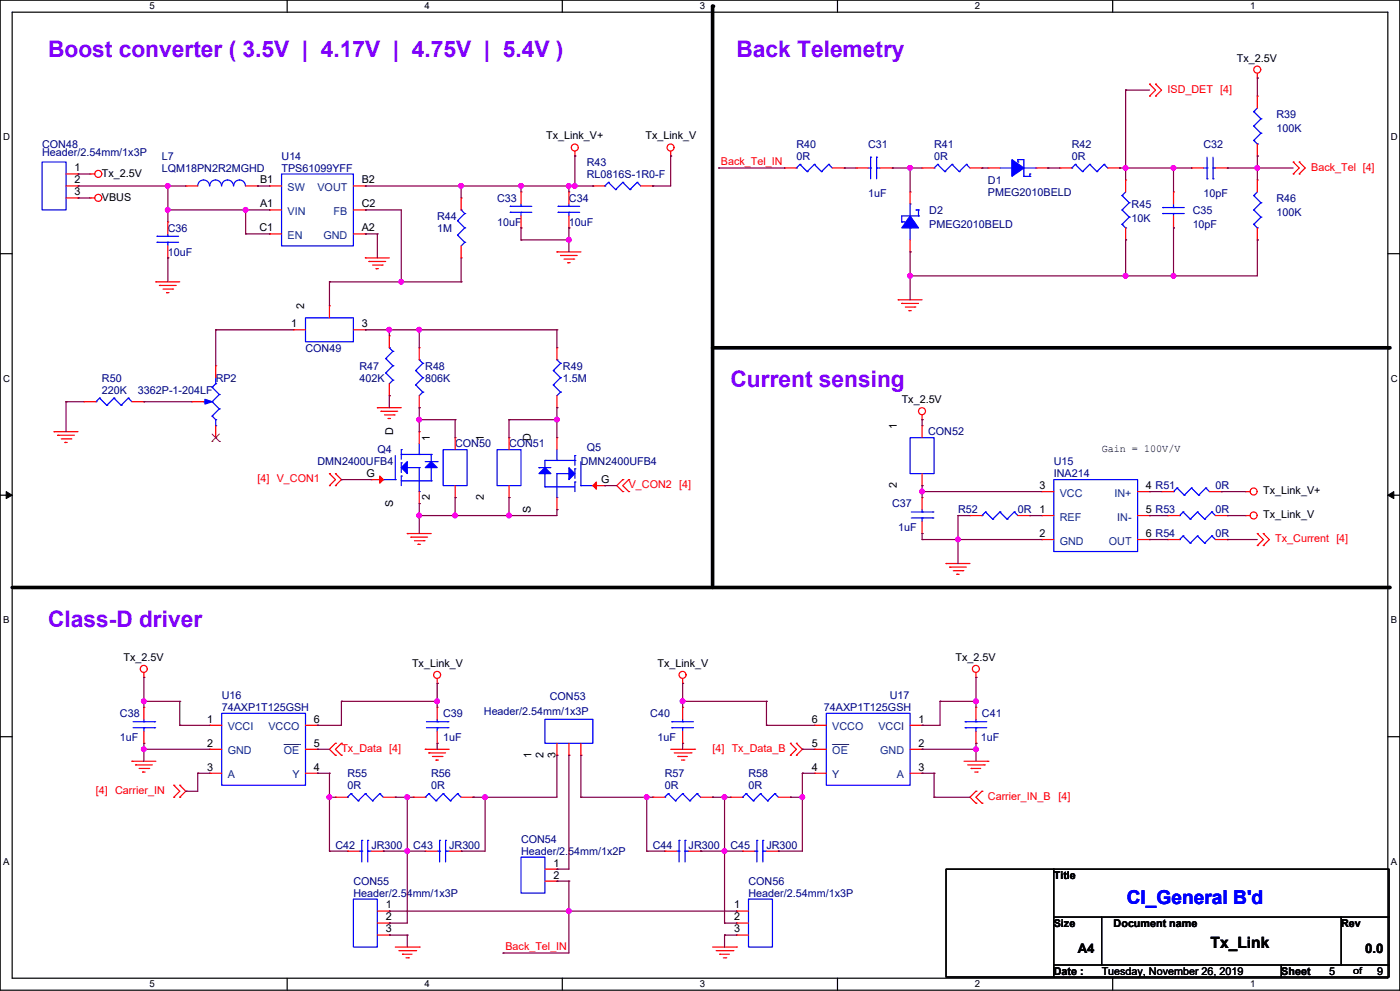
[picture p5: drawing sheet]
<svg xmlns="http://www.w3.org/2000/svg" width="297mm" height="210mm" viewBox="0 0 297 210" stroke-linecap="round" stroke-linejoin="round" font-family="sans-serif">
<g fill="none" stroke="#000" stroke-width=".25">
<path d="M0 0h296.6v209.7h-296.6zM2.6 2.6h291.5v204.6h-291.5zM60.9 0v2.6M119.2 0v2.6M177.5 0v2.6M235.8 0v2.6M0 53.7h2.6M294.1 53.7h2.5M0 104.9h2.6M294.1 104.9h2.5M0 156h2.6M294.1 156h2.5"/>
<path d="M200.5 184.1h93.9v22.8h-93.9zM223.3 184.1v22.8M223.3 194.2h71.1M233.5 194.2v10.2M284.2 194.2v10.2M60.9 207.2v2.5M119.2 207.2v2.5M177.5 207.2v2.5M223.3 204.4h71.1M235.8 207.2v2.5M271.5 204.4v2.5"/>
</g>
<path d="M1.3 104.1l1.3 .8-1.3 .7zM294.1 104.9l1.3-.8v1.5z" fill="#000" stroke="#000" stroke-width=".21"/>
<path d="M151 1.3v123.1M151 73.7h143.4M2.6 124.4h291.8" fill="none" stroke="#000" stroke-width=".76"/>
<g fill="#000">
<circle cx="151" cy="1.3" r=".38"/>
<circle cx="294.4" cy="73.7" r=".38"/>
<circle cx="294.4" cy="124.4" r=".38"/>
</g>
<g fill="none" stroke="#f00" stroke-width=".25">
<path d="M243.6 17.8h.1M243.6 17.8l1.3 1.3-1.3 1.3M244.9 17.8h.1M244.9 17.8l1.3 1.3-1.3 1.3M266.5 16.5h.1M266.5 15.5v1M14 36.9h2.5M14 39.4h2.5M16.5 36.9h.1M16.5 39.4h.1M19.1 36.9h.1M19.1 36.9h1"/>
<path d="M39.4 39.4h.1M39.4 39.4h2.5M52.1 39.4h2.5M54.6 39.4h.1M57.1 39.4h.1M57.1 39.4h2.6M74.9 39.4h2.5M77.4 39.4h.1M121.8 33h.1M121.8 32v1M125.6 39.4h.1M125.6 39.4h2.6"/>
<path d="M135.8 39.4h2.5M138.3 39.4h.1M142.1 33h.1M142.1 32v1M166.2 35.6h.1M166.2 35.6h2.6M176.4 35.6h2.5M178.9 35.6h.1M181.5 35.6h.1M181.5 35.6h2.5M186.5 35.6h2.6M189.1 35.6h.1"/>
<path d="M195.4 35.6h.1M195.4 35.6h2.5M205.6 35.6h2.5M208.1 35.6h.1M209.4 35.6h.1M209.4 35.6h2.5M219.5 35.6h2.5M222 35.6h.1M224.6 35.6h.1M224.6 35.6h2.5M234.7 35.6h2.6M237.3 35.6h.1"/>
<path d="M238.5 38.1h.1M238.5 38.1v2.6M243.6 20.4h.1M244.9 20.4h.1M252.5 35.6h.1M252.5 35.6h2.5M257.6 35.6h2.5M260.1 35.6h.1M266.5 20.4h.1M266.5 33h.1M266.5 38.1h.1M266.5 20.4v2.5"/>
<path d="M266.5 30.5v2.5M266.5 38.1v2.6M274.1 36.9h.1M274.1 34.3h.1M274.1 34.3l1.2 1.3-1.2 1.3M275.3 36.9h.1M275.3 34.3h.1M275.3 34.3l1.3 1.3-1.3 1.3M14 41.9h2.5M16.5 41.9h.1M19.1 41.9h.1M19.1 41.9h1"/>
<path d="M33 59.7h.1M33 59.7h5.1M35.6 47h.1M35.6 54.6h.1M35.6 47v2.5M35.6 52.1v2.5M57.1 44.5h.1M57.1 49.5h.1M57.1 44.5h2.6M57.1 49.5h2.6M74.9 44.5h2.5M74.9 49.5h2.5"/>
<path d="M77.4 54.6h.1M77.4 49.5h.1M77.4 44.5h.1M77.4 54.6h5.1M78.2 55.4h.1M78.2 55.4h3.5M78.9 56.1h2.1M79.7 56.9h.1M79.7 56.9h.5M81 56.1h.1M97.7 54.6h.1M97.7 41.9h.1"/>
<path d="M97.7 41.9v2.6M97.7 52.1v2.5M110.4 40.7h.1M110.4 48.3h.1M110.4 40.7v2.5M110.4 45.7v2.6M118 53.4h.1M118 53.4h5.1M118.8 54.1h.1M118.8 54.1h3.5M119.5 54.9h2.1M120.3 55.6h.1"/>
<path d="M120.3 55.6h.5M120.6 40.7h.1M120.6 48.3h.1M120.6 40.7v2.5M120.6 45.7v2.6M121.6 54.9h.1M192.9 53.4h.1M192.9 40.7h.1M192.9 40.7v2.5M192.9 50.8v2.6M238.5 50.8h.1M238.5 48.3v2.5"/>
<path d="M248.7 48.3h.1M248.7 40.7h.1M248.7 40.7v2.5M248.7 45.7v2.6M266.5 50.8h.1M266.5 48.3v2.5M33.8 60.5h.1M33.8 60.5h3.5M34.5 61.2h2.1M35.3 62h.1M35.3 62h.5M36.6 61.2h.1"/>
<path d="M45.7 77.5h.1M45.7 77.5v2.5M62.2 69.9h.1M62.2 69.9h2.5M69.8 64.8h.1M69.8 64.8v2.5M74.9 69.9h2.5M77.4 69.9h.1M82.5 71.1h.1M82.5 71.1v2.6M88.8 73.7h.1M88.8 73.7v2.5"/>
<path d="M118 73.7h.1M118 73.7v2.5M190.3 63.5h.1M190.3 63.5h5.1M191.1 64.3h.1M191.1 64.3h3.5M191.9 65h2M192.6 65.8h.1M192.6 65.8h.5M193.9 65h.1M11.5 91.4h.1M11.5 91.4h5"/>
<path d="M12.2 92.2h.1M12.2 92.2h3.6M13 93h2M13.7 93.7h.1M13.7 93.7h.6M15 93h.1M17.8 85.1h.1M17.8 85.1h2.5M28 85.1h2.5M30.5 85.1h.1M40.6 85.1h.1M40.6 85.1h2.6"/>
<path d="M45.7 92.7h.1M45.7 90.2v2.5M80 86.4h.1M80 86.4h5M80.7 87.1h.1M80.7 87.1h3.6M81.5 87.9h2M82.2 88.6h.1M82.2 88.6h.6M82.5 83.8h.1M82.5 81.3v2.5M83.5 87.9h.1"/>
<path d="M88.8 86.4h.1M88.8 91.4h.1M88.8 83.8v2.6M88.8 91.4v2.6M96.5 92.7h.1M96.5 92.7v2.5M107.9 92.7h.1M107.9 92.7v2.5M118 86.4h.1M118 92.7h.1M118 83.8v2.6M118 92.7v2.5"/>
<path d="M195.4 88.9h.1M195.4 90.2h.1M195.4 87.9v1M195.4 90.2v2.5M69.8 100.3h.1M69.8 102.9h.1M69.8 100.3l1.3 1.3-1.3 1.3M71.1 102.9h.1M71.1 100.3h.1M71.1 100.3l1.3 1.3-1.3 1.3M78.7 101.6h.1M78.7 101.6h2.5"/>
<path d="M86.3 113h.1M86.3 113h5.1M87.1 113.8h.1M87.1 113.8h3.5M87.8 114.5h2.1M88.6 115.3h.1M88.6 115.3h.5M88.8 106.7h.1M88.8 104.1v2.6M89.9 114.5h.1M96.5 105.4h.1M96.5 102.9v2.5"/>
<path d="M107.9 105.4h.1M107.9 102.9v2.5M118 107.9h.1M118 105.4v2.5M125.6 102.9h2.6M128.2 102.9h.1M132 104.1h.1M132 101.6h.1M132 101.6l-1.3 1.3 1.3 1.2M133.2 101.6h.1M133.2 104.1h.1M133.2 101.6l-1.2 1.3 1.2 1.2"/>
<path d="M195.4 102.9h.1M195.4 105.4h.1M195.4 113h.1M195.4 100.3v2.6M195.4 105.4v2.5M195.4 110.5v2.5M200.5 119.4h.1M200.5 119.4h5.1M205.6 109.2h.1M205.6 109.2h2.5M215.7 109.2h2.5M218.2 109.2h.1"/>
<path d="M220.8 109.2h.1M220.8 114.3h.1M220.8 104.1h.1M220.8 109.2h2.5M220.8 104.1h2.5M220.8 114.3h2.5M241.1 109.2h2.5M241.1 104.1h2.5M241.1 114.3h2.5M243.6 109.2h.1M243.6 114.3h.1M243.6 104.1h.1"/>
<path d="M246.2 104.1h.1M246.2 104.1h2.5M247.4 109.2h.1M247.4 114.3h.1M247.4 109.2h2.6M247.4 114.3h2.6M256.3 104.1h2.5M257.6 109.2h2.5M257.6 114.3h2.5M258.8 104.1h.1M260.1 109.2h.1M260.1 114.3h.1"/>
<path d="M263.9 109.2h.1M263.9 104.1h.1M263.9 109.2h1M263.9 104.1h1M266.5 115.6h.1M266.5 113h.1M266.5 113l1.2 1.3-1.2 1.3M267.7 115.6h.1M267.7 113h.1M267.7 113l1.3 1.3-1.3 1.3M201.2 120.1h.1M201.2 120.1h3.6"/>
<path d="M202 120.9h2M202.8 121.6h.1M202.8 121.6h.5M204 120.9h.1M30.5 143.5h.1M30.5 149.8h.1M30.5 157.4h.1M30.5 142.5v1M30.5 149.8v2.6M30.5 154.9v2.5M44.4 158.7h.1M44.4 153.6h.1"/>
<path d="M44.4 158.7h2.6M44.4 153.6h2.6M64.7 158.7h2.6M64.7 153.6h2.6M67.3 153.6h.1M67.3 158.7h.1M71.1 160h.1M71.1 157.4h.1M71.1 157.4l-1.3 1.3 1.3 1.3M72.4 157.4h.1M72.4 160h.1M72.4 157.4l-1.3 1.3 1.3 1.3"/>
<path d="M90.1 158.7h.1M90.1 158.7h5.1M90.9 159.5h.1M90.9 159.5h3.5M92.7 144.7h.1M92.7 149.8h.1M92.7 157.4h.1M92.7 143.7v1M92.7 149.8v2.6M92.7 154.9v2.5M118 160h.1M118 157.4v2.6"/>
<path d="M120.6 160h.1M120.6 157.4v2.6M123.1 160h.1M123.1 157.4v2.6M142.1 158.7h5.1M142.9 159.5h3.5M144.7 144.7h.1M144.7 149.8h.1M144.7 157.4h.1M144.7 143.7v1M144.7 149.8v2.6M144.7 154.9v2.5"/>
<path d="M146.4 159.5h.1M147.2 158.7h.1M167.5 157.4h.1M167.5 160h.1M167.5 157.4l1.3 1.3-1.3 1.3M168.8 160h.1M168.8 157.4h.1M168.8 157.4l1.2 1.3-1.2 1.3M172.6 153.6h.1M172.6 158.7h.1M172.6 158.7h2.5M172.6 153.6h2.5"/>
<path d="M192.9 158.7h2.5M192.9 153.6h2.5M195.4 158.7h.1M195.4 153.6h.1M206.8 143.5h.1M206.8 149.8h.1M206.8 157.4h.1M206.8 142.5v1M206.8 149.8v2.6M206.8 154.9v2.5M28 161.2h.1M28 161.2h5"/>
<path d="M28.7 162h.1M28.7 162h3.6M29.5 162.8h2M30.2 163.5h.1M30.2 163.5h.5M31.5 162.8h.1M36.8 166.3h.1M36.8 168.9h.1M36.8 166.3l1.3 1.3-1.3 1.3M38.1 168.9h.1M38.1 166.3h.1M38.1 166.3l1.3 1.3-1.3 1.3"/>
<path d="M44.4 163.8h.1M44.4 163.8h2.6M64.7 163.8h2.6M67.3 163.8h.1M71.1 168.9h.1M71.1 168.9h2.5M81.2 168.9h2.6M83.8 168.9h.1M87.6 168.9h.1M87.6 168.9h2.5M91.6 160.2h2.1M92.4 161h.1"/>
<path d="M92.4 161h.5M93.7 160.2h.1M97.7 168.9h2.6M100.3 168.9h.1M138.3 168.9h.1M138.3 168.9h2.6M143.6 160.2h.1M143.6 160.2h2.1M144.4 161h.5M144.9 161h.1M148.5 168.9h2.5M151 168.9h.1"/>
<path d="M154.8 168.9h.1M154.8 168.9h2.6M165 168.9h2.5M167.5 168.9h.1M172.6 163.8h.1M172.6 163.8h2.5M192.9 163.8h2.5M195.4 163.8h.1M204.3 161.2h5.1M205 162h3.6M205.8 162.8h.1M205.8 162.8h2"/>
<path d="M206.6 163.5h.5M206.8 170.1h.1M206.8 167.6h.1M206.8 167.6l-1.2 1.3 1.2 1.2M207.1 163.5h.1M208.1 167.6h.1M208.1 170.1h.1M208.1 167.6l-1.3 1.3 1.3 1.2M208.6 162h.1M209.4 161.2h.1M73.6 180.3h.1M73.6 180.3h2.6"/>
<path d="M78.7 180.3h2.5M80 193h2.5M80 195.5h2.5M80 198.1h2.5M81.2 180.3h.1M82.5 193h.1M82.5 195.5h.1M82.5 198.1h.1M90.1 180.3h.1M90.1 180.3h2.6M95.2 180.3h2.5M97.7 180.3h.1"/>
<path d="M115.5 184.1h2.5M115.5 186.6h2.5M118 184.1h.1M118 186.6h.1M140.9 180.3h.1M140.9 180.3h2.5M145.9 180.3h2.6M148.5 180.3h.1M156.1 193h.1M156.1 195.5h.1M156.1 198.1h.1M156.1 193h2.5"/>
<path d="M156.1 195.5h2.5M156.1 198.1h2.5M157.4 180.3h.1M157.4 180.3h2.5M162.4 180.3h2.6M165 180.3h.1M83.8 200.6h5M84.5 201.4h3.6M85.3 202.1h.1M85.3 202.1h2M86.1 202.9h.5M86.6 202.9h.1"/>
<path d="M88.1 201.4h.1M88.8 200.6h.1M151 200.6h5.1M151.8 201.4h3.5M152.5 202.1h.1M152.5 202.1h2.1M153.3 202.9h.5M153.8 202.9h.1M155.3 201.4h.1M156.1 200.6h.1"/>
<circle cx="266.4" cy="14.7" r=".74"/>
<circle cx="20.8" cy="36.8" r=".74"/>
<circle cx="121.8" cy="31.2" r=".74"/>
<circle cx="142.1" cy="31.2" r=".74"/>
<circle cx="20.8" cy="41.9" r=".74"/>
<circle cx="195.4" cy="87.1" r=".74"/>
<circle cx="265.7" cy="104.1" r=".74"/>
<circle cx="265.7" cy="109.2" r=".74"/>
<circle cx="30.5" cy="141.7" r=".74"/>
<circle cx="92.6" cy="142.9" r=".74"/>
<circle cx="144.6" cy="142.9" r=".74"/>
<circle cx="206.8" cy="141.7" r=".74"/>
</g>
<g fill="none" stroke="#00f" stroke-width=".25">
<path d="M8.9 34.3h5.1v10.2h-5.1zM44.4 39.4a1.25 1.25 0 0 0-1.2-1.3 1.25 1.25 0 0 0-1.3 1.3M46.9 39.4a1.25 1.25 0 0 0-1.2-1.3 1.25 1.25 0 0 0-1.3 1.3M49.5 39.4a1.25 1.25 0 0 0-1.3-1.3 1.25 1.25 0 0 0-1.2 1.3M52 39.4a1.25 1.25 0 0 0-1.2-1.3 1.25 1.25 0 0 0-1.3 1.3M59.7 36.9h15.2v15.2h-15.2zM128.2 39.4h.1M128.9 38.6h.1M128.9 38.6l1.6 1.6M128.9 38.6l-.7 .8M132 38.6h.1M132 38.6l1.5 1.6"/>
<path d="M132 38.6l-1.5 1.6M135 38.6h.1M135 38.6l.8 .8M135 38.6l-1.5 1.6M168.8 35.6h.1M169.5 34.8h.1M169.5 34.8l1.6 1.5M169.5 34.8l-.7 .8M171.1 36.3h.1M172.6 34.8h.1M172.6 34.8l1.5 1.5M172.6 34.8l-1.5 1.5"/>
<path d="M174.1 36.3h.1M175.6 34.8h.1M175.6 34.8l.8 .8M175.6 34.8l-1.5 1.5M184 35.6h.5M184.5 35.6h.1M184.5 33.3h.1M184.5 33.3v4.6M185.8 33.3h.1M185.8 35.6h.1M185.8 35.6h.7M185.8 33.3v4.6"/>
<path d="M197.9 35.6h.1M198.7 34.8h.1M198.7 34.8l1.5 1.5M198.7 34.8l-.8 .8M200.2 36.3h.1M201.8 34.8h.1M201.8 34.8l1.5 1.5M201.8 34.8l-1.6 1.5M203.3 36.3h.1M204.8 34.8h.1M204.8 34.8l.8 .8M204.8 34.8l-1.5 1.5"/>
<path d="M211.9 35.6h2.5M214.4 35.6h.1M215.7 33.8h.1M215.7 34.3h.1M215.7 33.8h1.3v3.6M215.7 33.8v.5M217 37.4h.1M217 35.6h2.5M217 37.4h1.2M218.2 37.4h.1M218.2 36.9h.1M218.2 36.9v.5"/>
<path d="M219.5 35.6h.1M227.1 35.6h.1M227.9 34.8h.1M227.9 34.8l1.5 1.5M227.9 34.8l-.8 .8M229.4 36.3h.1M230.9 34.8h.1M230.9 34.8l1.6 1.5M230.9 34.8l-1.5 1.5M232.5 36.3h.1M234 34.8h.1M234 34.8l.7 .8"/>
<path d="M234 34.8l-1.5 1.5M255 35.6h.8M255.8 37.9h.1M255.8 35.6h.1M255.8 33.3v4.6M257.1 35.6h.1M257.1 37.9h.1M257.1 35.6h.5M257.1 33.3v4.6M265.7 23.7h.1M265.7 26.7h.1M265.7 29.7h.1"/>
<path d="M265.7 23.7l1.5 1.5M265.7 26.7l1.5 1.5M265.7 29.7l.8 .8M266.5 30.5h.1M266.5 22.9l-.8 .8M267.2 25.2h.1M267.2 28.2h.1M267.2 25.2l-1.5 1.5M267.2 28.2l-1.5 1.5M33.3 51.3h.1M33.3 50.1h.1M33.3 51.3h4.5"/>
<path d="M33.3 50.1h4.5M35.6 50.1h.1M35.6 51.3h.1M35.6 49.5v.6M35.6 51.3v.8M97 49.8h.1M97 46.8h.1M97 49.8l1.5 1.5M97 46.8l1.5 1.5M97.7 44.5h.1M97.7 44.5l.8 .7M98.5 51.3h.1"/>
<path d="M98.5 48.3h.1M98.5 45.2h.1M98.5 51.3l-.8 .8M98.5 48.3l-1.5 1.5M98.5 45.2l-1.5 1.6M108.1 45h.1M108.1 43.7h.1M108.1 45h4.6M108.1 43.7h4.6M110.4 43.7h.1M110.4 45h.1M110.4 43.2v.5"/>
<path d="M110.4 45v.7M118.3 45h.1M118.3 43.7h.1M118.3 45h4.5M118.3 43.7h4.5M120.6 43.7h.1M120.6 45h.1M120.6 43.2v.5M120.6 45v.7M130.5 40.2h.1M133.5 40.2h.1M191.1 47h.1"/>
<path d="M191.1 47h.5M191.6 47h.1M192.9 48.3h.1M192.9 43.2h.1M192.9 43.2v2.5M192.9 48.3v2.5M194.1 44.5h.1M194.1 44.5h.5M194.6 45.7h.1M194.6 44.5h.1M194.6 45.7h-3.5v1.3M194.6 44.5v1.2"/>
<path d="M237.8 41.4h.1M237.8 44.5h.1M237.8 47.5h.1M237.8 41.4l1.5 1.5M237.8 44.5l1.5 1.5M237.8 47.5l.7 .8M238.5 48.3h.1M238.5 40.7l-.7 .7M239.3 42.9h.1M239.3 46h.1M239.3 42.9l-1.5 1.6M239.3 46l-1.5 1.5"/>
<path d="M246.4 44h.1M246.4 45.2h.1M246.4 44h4.6M246.4 45.2h4.6M248.7 45.2h.1M248.7 44h.1M248.7 43.2v.8M248.7 45.2v.5M265.7 41.4h.1M265.7 44.5h.1M265.7 47.5h.1M265.7 41.4l1.5 1.5"/>
<path d="M265.7 44.5l1.5 1.5M265.7 47.5l.8 .8M266.5 48.3h.1M266.5 40.7l-.8 .7M267.2 42.9h.1M267.2 46h.1M267.2 42.9l-1.5 1.6M267.2 46l-1.5 1.5M64.7 67.3h10.2v5.1h-10.2zM81.7 79h.1M81.7 75.9h.1M81.7 79l1.6 1.5"/>
<path d="M81.7 75.9l1.6 1.6M82.5 73.7h.1M82.5 73.7l.8 .7M83.3 77.5h.1M83.3 74.4h.1M83.3 77.5l-1.6 1.5M83.3 74.4l-1.6 1.5M88.1 78.5h.1M88.1 78.5l1.5 1.5M88.8 76.2h.1M88.8 76.2l.8 .8M89.6 77h.1"/>
<path d="M89.6 77l-1.5 1.5M117.3 78.5h.1M117.3 78.5l1.5 1.5M118 76.2h.1M118 76.2l.8 .8M118.8 77h.1M118.8 77l-1.5 1.5M20.3 85.1h.1M21.1 84.3h.1M21.1 84.3l1.5 1.5M21.1 84.3l-.8 .8M22.6 85.8h.1"/>
<path d="M24.1 84.3h.1M24.1 84.3l1.6 1.5M24.1 84.3l-1.5 1.5M25.7 85.8h.1M27.2 84.3h.1M27.2 84.3l.8 .8M27.2 84.3l-1.5 1.5M43.2 85.1h.1M43.2 85.1h.5M45 82h.1M45 85.1h.1M45 88.1h.1"/>
<path d="M45 82l1.5 1.6M45 85.1l1.5 1.5M45 88.1l.7 .8M45.7 81.3h.1M45.7 88.9h.1M45.7 90.2h.1M45.7 80v1.3M45.7 88.9v1.3M45.7 81.3l-.7 .7M46.5 83.6h.1M46.5 86.6h.1M46.5 83.6l-1.5 1.5"/>
<path d="M46.5 86.6l-1.5 1.5M83.3 80.5h.1M83.3 80.5l-.8 .8M83.8 96.5v5.1M85 98h.1M85 95.2h.1M85 96.3h.1M85 95.2v2.1M85 98v2.1M85 96.3h6.4M86.3 99h2.5M88.1 81.5h.1"/>
<path d="M88.1 81.5l1.5 1.6M88.8 96.3h.1M88.8 99h.1M88.8 94v2.3M88.8 99v5.1M89.6 83.1h.1M89.6 80h.1M89.6 83.1l-.8 .7M89.6 80l-1.5 1.5M90.1 97.8h2.6M91.4 99h.1M91.4 96.3h.1"/>
<path d="M91.4 96.3v1.5M91.4 99v2.8M92.7 97.8h.1M93.9 95.2h5.1v7.7h-5.1zM105.3 95.2h5.1v7.7h-5.1zM114.2 99h.1M114.2 99h2.6M115.5 97.5h.1M115.5 97.5v1.5M115.5 97.5h6.3M117.3 81.5h.1M117.3 81.5l1.5 1.6"/>
<path d="M118 97.5h.1M118 95.2v2.3M118.8 83.1h.1M118.8 80h.1M118.8 83.1l-.8 .7M118.8 80l-1.5 1.5M121.8 99.3h.1M121.8 96.5h.1M121.8 97.5h.1M121.8 96.5v2M121.8 99.3v2M123.1 97.8v5.1"/>
<path d="M192.9 92.7h5v7.6h-5zM81.2 101.6h.1M81.2 101.6h2.6M83.8 101.6h.1M85 100.8h.1M85 100.8v2.1M85 101.8h6.4M88.8 104.1h.1M91.4 101.8h.1M115.5 103.1h.1M115.5 100.3h.1M115.5 103.1h6.3"/>
<path d="M115.5 100.3v2.8M118 100.3h.1M118 105.4h.1M118 100.3v5.1M118 100.3h2.6M121.8 102.1h.1M121.8 102.1v2M123.1 102.9h.1M123.1 102.9h2.5M125.6 102.9h.1M193.1 109.7h4.6M193.1 108.4h4.6"/>
<path d="M195.4 108.4h.1M195.4 109.7h.1M195.4 107.9v.5M195.4 109.7v.8M197.7 109.7h.1M197.7 108.4h.1M208.1 109.2h.1M208.9 108.4h.1M208.9 108.4l1.5 1.6M208.9 108.4l-.8 .8M210.4 110h.1M211.9 108.4h.1"/>
<path d="M211.9 108.4l1.5 1.6M211.9 108.4l-1.5 1.6M213.4 110h.1M214.9 108.4h.1M214.9 108.4l.8 .8M214.9 108.4l-1.5 1.6M223.3 101.6h17.8v15.2h-17.8zM248.7 104.1h.1M249.5 103.4h.1M249.5 103.4l1.5 1.5M249.5 103.4l-.8 .7M250 109.2h.1"/>
<path d="M250 114.3h.1M250.7 108.4h.1M250.7 113.5h.1M250.7 108.4l1.5 1.6M250.7 108.4l-.7 .8M250.7 113.5l1.5 1.5M250.7 113.5l-.7 .8M251 104.9h.1M252.2 110h.1M252.2 115h.1M252.5 103.4h.1M252.5 103.4l1.5 1.5"/>
<path d="M252.5 103.4l-1.5 1.5M253.8 108.4h.1M253.8 113.5h.1M253.8 108.4l1.5 1.6M253.8 108.4l-1.6 1.6M253.8 113.5l1.5 1.5M253.8 113.5l-1.6 1.5M254 104.9h.1M255.3 110h.1M255.3 115h.1M255.5 103.4h.1M255.5 103.4l.8 .7"/>
<path d="M255.5 103.4l-1.5 1.5M256.8 108.4h.1M256.8 113.5h.1M256.8 108.4l.8 .8M256.8 108.4l-1.5 1.6M256.8 113.5l.8 .8M256.8 113.5l-1.5 1.5M28.2 154.1h4.6M28.2 152.9h4.6M30.5 152.9h.1M30.5 154.1h.1M30.5 152.4v.5"/>
<path d="M30.5 154.1v.8M32.8 154.1h.1M32.8 152.9h.1M47 151.1h17.7v15.2h-17.7zM90.4 154.1h4.5M90.4 152.9h4.5M92.7 152.9h.1M92.7 154.1h.1M92.7 152.4v.5M92.7 154.1v.8M94.9 154.1h.1M94.9 152.9h.1"/>
<path d="M115.5 152.4h10.1v5h-10.1zM142.4 154.1h.1M142.4 152.9h.1M142.4 154.1h4.5M142.4 152.9h4.5M144.7 152.9h.1M144.7 154.1h.1M144.7 152.4v.5M144.7 154.1v.8M175.1 151.1h17.8v15.2h-17.8zM204.5 154.1h.1M204.5 152.9h.1"/>
<path d="M204.5 154.1h4.6M204.5 152.9h4.6M206.8 152.9h.1M206.8 154.1h.1M206.8 152.4v.5M206.8 154.1v.8M73.6 168.9h.1M74.4 168.1h.1M74.4 168.1l1.5 1.5M74.4 168.1l-.8 .8M75.9 169.6h.1M76.7 178h.1"/>
<path d="M76.7 178v4.6M77.4 168.1h.1M77.4 168.1l1.5 1.5M77.4 168.1l-1.5 1.5M77.9 178h.1M77.9 178v4.6M78.9 169.6h.1M80.5 168.1h.1M80.5 168.1l.7 .8M80.5 168.1l-1.6 1.5M90.1 168.9h.1M90.9 168.1h.1"/>
<path d="M90.9 168.1l1.5 1.5M90.9 168.1l-.8 .8M92.4 169.6h.1M93.2 178h.1M93.2 178v4.6M93.9 168.1h.1M93.9 168.1l1.5 1.5M93.9 168.1l-1.5 1.5M94.4 178h.1M94.4 178v4.6M95.4 169.6h.1M97 168.1h.1"/>
<path d="M97 168.1l.7 .8M97 168.1l-1.6 1.5M140.9 168.9h.1M141.6 168.1h.1M141.6 168.1l1.5 1.5M141.6 168.1l-.7 .8M143.1 169.6h.1M143.9 178h.1M143.9 178v4.6M144.7 168.1h.1M144.7 168.1l1.5 1.5M144.7 168.1l-1.6 1.5"/>
<path d="M145.2 178h.1M145.2 178v4.6M146.2 169.6h.1M147.7 168.1h.1M147.7 168.1l.8 .8M147.7 168.1l-1.5 1.5M157.4 168.9h.1M158.1 168.1h.1M158.1 168.1l1.5 1.5M158.1 168.1l-.7 .8M159.6 169.6h.1M160.4 178h.1"/>
<path d="M160.4 178v4.6M161.2 168.1h.1M161.2 168.1l1.5 1.5M161.2 168.1l-1.6 1.5M161.7 178h.1M161.7 178v4.6M162.7 169.6h.1M164.2 168.1h.1M164.2 168.1l.8 .8M164.2 168.1l-1.5 1.5M74.9 190.4h5.1v10.2h-5.1zM76.2 180.3h.5"/>
<path d="M76.7 180.3h.1M77.9 180.3h.1M77.9 180.3h.8M92.7 180.3h.5M93.2 180.3h.1M94.4 180.3h.1M94.4 180.3h.8M110.4 181.6h5.1v7.6h-5.1zM143.4 180.3h.5M143.9 180.3h.1M145.2 180.3h.1M145.2 180.3h.7"/>
<path d="M158.6 190.4h5.1v10.2h-5.1zM159.9 180.3h.5M160.4 180.3h.1M161.7 180.3h.1M161.7 180.3h.7"/>
</g>
<g fill="#00f" stroke="#00f" stroke-width=".25">
<path d="M43.4 84.6l1.6 .5-1.6 .5z"/>
<path d="M120.6 99l1.2 1.3-1.2 1.3z"/>
<path d="M115.5 99l1.3 1.3h-2.6z"/>
<path d="M86.3 97.8v2.5l-1.3-1.3z"/>
<path d="M91.4 97.8l1.3 1.2h-2.6z"/>
<path d="M192.9 45.7l1.7 2.6h-3.5z" fill-rule="evenodd"/>
<path d="M214.4 33.8l2.6 1.8-2.6 1.8z" fill-rule="evenodd"/>
</g>
<path d="M44.9 93.5h.1M45 91.9l1.5 1.6M46.5 91.9l-1.6 1.6M46.5 93.5h.1" fill="none" stroke="#804000" stroke-width=".21"/>
<g fill="#f00" stroke="#f00" stroke-width=".25">
<path d="M126.4 102.1v1.5l-.8-.7z"/>
<path d="M80.5 100.8l.7 .8-.7 .7z"/>
</g>
<path d="M60.2 157.7h3.3M63.5 157.7h.1M176.4 157.7h3.3M179.7 157.7h.1" fill="none" stroke="#004080" stroke-width=".21"/>
<g fill="none" stroke="#800040" stroke-width=".25">
<path d="M238.5 19.1h.1M238.5 19.1v19M238.5 19.1h5.1M266.5 16.5h.1M266.5 16.5v3.9M16.5 39.4h.1M16.5 36.9h.1M16.5 39.4h22.9M16.5 36.9h2.6M35.6 39.4h.1M35.6 39.4v7.6M54.6 39.4h.1"/>
<path d="M54.6 39.4h2.5M77.4 39.4h.1M77.4 39.4h48.2M97.7 39.4h.1M97.7 39.4v2.5M110.4 39.4h.1M110.4 39.4v1.3M120.6 39.4h.1M120.6 39.4v1.3M121.8 39.4h.1M121.8 33h.1M121.8 33v6.4"/>
<path d="M125.6 39.4h.1M138.3 39.4h.1M142.1 33h.1M142.1 33v6.4h-3.8M152.3 35.6h.1M152.3 35.6h13.9M178.9 35.6h.1M178.9 35.6h2.6M189.1 35.6h.1M189.1 35.6h6.3M192.9 35.6h.1M192.9 35.6v5.1"/>
<path d="M208.1 35.6h.1M208.1 35.6h1.3M222 35.6h.1M222 35.6h2.6M237.3 35.6h.1M237.3 35.6h15.2M238.5 35.6h.1M248.7 35.6h.1M248.7 35.6v5.1M260.1 35.6h.1M260.1 35.6h14M266.5 33h.1"/>
<path d="M266.5 35.6h.1M266.5 33v5.1M16.5 41.9h.1M16.5 41.9h2.6M35.6 44.5h.1M35.6 54.6h.1M35.6 54.6v5.1M35.6 44.5h21.5M52.1 49.5h.1M52.1 44.5h.1M52.1 49.5h5M52.1 44.5v5"/>
<path d="M69.8 59.7h.1M69.8 59.7v5.1M69.8 59.7h27.9M77.4 44.5h.1M77.4 49.5h.1M77.4 44.5h7.6v15.2M77.4 49.5h2.6M80 49.5h.1M80 49.5v5.1M85 59.7h.1M97.7 59.7h.1M97.7 54.6v5.1"/>
<path d="M110.4 48.3h.1M110.4 50.8h.1M110.4 48.3v2.5M110.4 50.8h10.2M120.6 48.3h.1M120.6 50.8h.1M120.6 48.3v5.1M192.9 58.4h.1M192.9 53.4h.1M192.9 53.4v10.1M238.5 50.8h.1M238.5 58.4h.1"/>
<path d="M238.5 50.8v7.6M248.7 48.3h.1M248.7 58.4h.1M248.7 48.3v10.1M266.5 50.8h.1M266.5 50.8v7.6h-73.6M45.7 69.9h.1M45.7 69.9h16.5M45.7 69.9v7.6M77.4 69.9h.1M77.4 69.9h40.6M82.5 69.9h.1"/>
<path d="M82.5 69.9v1.2M88.8 69.9h.1M88.8 69.9v3.8M118 69.9h.1M118 69.9v3.8M14 85.1h.1M14 85.1h3.8M14 85.1v6.3M30.5 85.1h.1M30.5 85.1h10.1M82.5 83.8h.1M82.5 83.8v2.6"/>
<path d="M88.8 86.4h.1M88.8 88.9h.1M88.8 86.4v5M88.8 88.9h7.7M96.5 88.9h.1M96.5 88.9v3.8M107.9 88.9h.1M107.9 88.9h10.1M107.9 88.9v3.8M118 86.4h.1M118 88.9h.1M118 86.4v6.3"/>
<path d="M195.4 88.9h.1M195.4 88.9v1.3M72.4 101.6h.1M72.4 101.6h6.3M88.8 106.7h.1M88.8 109.2h.1M88.8 106.7v6.3M96.5 105.4h.1M96.5 109.2h.1M96.5 105.4v3.8M107.9 109.2h.1M107.9 105.4h.1"/>
<path d="M107.9 105.4v3.8M118 107.9h.1M118 107.9v1.3h-29.2M128.2 102.9h.1M128.2 102.9h2.5M195.4 104.1h.1M195.4 113h.1M195.4 114.3h.1M195.4 102.9h.1M195.4 114.3h25.4M195.4 104.1h25.4M195.4 102.9v2.5"/>
<path d="M195.4 113v1.3M203 109.2h.1M203 114.3h.1M203 109.2h2.6M203 109.2v10.2M218.2 109.2h.1M218.2 109.2h2.6M243.6 114.3h.1M243.6 104.1h.1M243.6 109.2h.1M243.6 109.2h3.8M243.6 114.3h3.8"/>
<path d="M243.6 104.1h2.6M258.8 104.1h.1M258.8 104.1h5.1M260.1 114.3h.1M260.1 109.2h.1M260.1 109.2h3.8M260.1 114.3h6.4M30.5 143.5h.1M30.5 148.6h.1M30.5 157.4h.1M30.5 158.7h.1M30.5 143.5v6.3"/>
<path d="M30.5 157.4v3.8M30.5 148.6h7.6M30.5 158.7h13.9M38.1 148.6h.1M38.1 153.6h.1M38.1 148.6v5M38.1 153.6h6.3M67.3 153.6h.1M67.3 158.7h.1M67.3 158.7h2.5M72.4 148.6h.1M72.4 148.6h20.3"/>
<path d="M72.4 148.6v5h-5.1M92.7 144.7h.1M92.7 148.6h.1M92.7 157.4h.1M92.7 144.7v5.1M92.7 157.4v1.3M118 160h.1M118 160v8.9h-17.7M120.6 160h.1M120.6 160v24.1h-2.6M123.1 160h.1M123.1 160v8.9"/>
<path d="M144.7 144.7h.1M144.7 148.6h.1M144.7 157.4h.1M144.7 148.6h17.7M144.7 144.7v5.1M144.7 157.4v1.3M162.4 148.6h.1M162.4 153.6h.1M162.4 153.6h10.2M162.4 148.6v5M170 158.7h.1M170 158.7h2.6"/>
<path d="M195.4 153.6h.1M195.4 158.7h.1M195.4 158.7h11.4M199.2 148.6h.1M199.2 148.6h7.6M199.2 148.6v5h-3.8M206.8 143.5h.1M206.8 148.6h.1M206.8 157.4h.1M206.8 158.7h.1M206.8 143.5v6.3M206.8 157.4v3.8"/>
<path d="M39.4 167.6h.1M41.9 163.8h.1M41.9 163.8h2.5M41.9 163.8v3.8h-2.5M67.3 163.8h.1M67.3 163.8h2.5M69.8 163.8h.1M69.8 168.9h.1M69.8 163.8v16.5M69.8 168.9h1.3M83.8 168.9h.1M83.8 168.9h3.8"/>
<path d="M86.3 168.9h.1M86.3 168.9v26.6h-3.8M100.3 168.9h.1M102.8 168.9h.1M102.8 168.9v11.4h-5.1M123.1 168.9h.1M123.1 168.9h15.2M137.1 168.9h.1M137.1 168.9v11.4M151 168.9h.1M151 168.9h3.8M153.5 168.9h.1"/>
<path d="M153.5 168.9v26.6M167.5 168.9h.1M167.5 168.9h2.5M170 163.8h.1M170 168.9h.1M170 163.8h2.6M170 163.8v16.5h-5M195.4 163.8h.1M195.4 163.8h2.5M197.9 163.8h.1M197.9 168.9h.1M197.9 163.8v5.1"/>
<path d="M197.9 168.9h7.7M69.8 180.3h.1M69.8 180.3h3.8M81.2 180.3h.1M81.2 180.3h8.9M82.5 195.5h.1M82.5 193h.1M82.5 198.1h.1M82.5 193h73.6M82.5 198.1h3.8M86.3 180.3h.1M86.3 198.1h.1"/>
<path d="M86.3 198.1v2.5M97.7 180.3h.1M118 184.1h.1M118 186.6h.1M118 186.6h2.6M120.6 186.6h.1M120.6 193h.1M120.6 186.6v15.3h-14M137.1 180.3h.1M137.1 180.3h3.8M148.5 180.3h.1M148.5 180.3h8.9"/>
<path d="M153.5 180.3h.1M153.5 195.5h.1M153.5 198.1h.1M153.5 198.1v2.5M153.5 195.5h2.6M153.5 198.1h2.6M165 180.3h.1M106.6 201.9h.1"/>
</g>
<g fill="#f0f" stroke="#f0f" stroke-width=".25">
<circle cx="30.5" cy="148.5" r=".49"/>
<circle cx="92.6" cy="148.5" r=".49"/>
<circle cx="97.7" cy="39.4" r=".49"/>
<circle cx="120.5" cy="39.4" r=".49"/>
<circle cx="110.4" cy="39.4" r=".49"/>
<circle cx="52" cy="44.4" r=".49"/>
<circle cx="35.5" cy="44.4" r=".49"/>
<circle cx="30.5" cy="158.7" r=".49"/>
<circle cx="120.5" cy="50.8" r=".49"/>
<circle cx="88.8" cy="109.2" r=".49"/>
<circle cx="35.5" cy="39.4" r=".49"/>
<circle cx="206.8" cy="148.5" r=".49"/>
<circle cx="144.6" cy="148.5" r=".49"/>
<circle cx="206.8" cy="158.7" r=".49"/>
<circle cx="170" cy="168.8" r=".49"/>
<circle cx="153.5" cy="180.3" r=".49"/>
<circle cx="153.5" cy="168.8" r=".49"/>
<circle cx="137" cy="168.8" r=".49"/>
<circle cx="69.8" cy="168.8" r=".49"/>
<circle cx="86.3" cy="168.8" r=".49"/>
<circle cx="102.8" cy="168.8" r=".49"/>
<circle cx="86.3" cy="180.3" r=".49"/>
<circle cx="120.5" cy="193" r=".49"/>
<circle cx="118" cy="88.9" r=".49"/>
<circle cx="88.8" cy="69.8" r=".49"/>
<circle cx="88.8" cy="88.9" r=".49"/>
<circle cx="96.4" cy="109.2" r=".49"/>
<circle cx="192.8" cy="35.6" r=".49"/>
<circle cx="248.7" cy="58.4" r=".49"/>
<circle cx="238.5" cy="58.4" r=".49"/>
<circle cx="192.8" cy="58.4" r=".49"/>
<circle cx="248.7" cy="35.6" r=".49"/>
<circle cx="266.4" cy="35.6" r=".49"/>
<circle cx="238.5" cy="35.6" r=".49"/>
<circle cx="121.8" cy="39.4" r=".49"/>
<circle cx="203" cy="114.3" r=".49"/>
<circle cx="195.4" cy="104.1" r=".49"/>
<circle cx="85" cy="59.7" r=".49"/>
<circle cx="82.5" cy="69.8" r=".49"/>
<circle cx="107.9" cy="109.2" r=".49"/>
</g>
<g font-size="4.8" fill="#8000ff">
<text x="10.2" y="12.1">Boost converter ( 3.5V | 4.17V | 4.75V | 5.4V )</text>
<text x="156.1" y="12.1">Back Telemetry</text>
<text x="154.8" y="82">Current sensing</text>
<text x="10.2" y="132.7">Class-D driver</text>
</g>
<text font-size="4.1" fill="#00f" x="238.8" y="191.4">CI_General B'd</text>
<text font-size="3.3" x="256.6" y="200.9">Tx_Link</text>
<g font-size="2.8">
<text x="228.4" y="201.9">A4</text>
<text x="289.3" y="201.9">0.0</text>
</g>
<g font-size="2.3">
<text x="262.1" y="13">Tx_2.5V</text>
<text x="115.7" y="29.5">Tx_Link_V+</text>
<text x="136.8" y="29.5">Tx_Link_V</text>
<text x="15.8" y="36.3">1</text>
<text x="15.8" y="38.8">2</text>
<text x="15.8" y="41.4">3</text>
<text x="21.6" y="37.4">Tx_2.5V</text>
<text x="55.1" y="38.8">B1</text>
<text x="76.7" y="38.8">B2</text>
<text x="21.6" y="42.5">VBUS</text>
<text x="55.1" y="43.9">A1</text>
<text x="76.7" y="43.9">C2</text>
<text x="55" y="49">C1</text>
<text x="76.7" y="49">A2</text>
<text x="64.4" y="65.5" transform="rotate(-90 64.4 65.5)">2</text>
<text x="61.7" y="69.3">1</text>
<text x="76.7" y="69.3">3</text>
<text x="191.1" y="85.4">Tx_2.5V</text>
<text x="83.3" y="92.2" transform="rotate(-90 83.3 92.2)">D</text>
<text x="91.1" y="93.5" transform="rotate(-90 91.1 93.5)">1</text>
<text x="102.5" y="93.5" transform="rotate(-90 102.5 93.5)">1</text>
<text x="112.5" y="93.5" transform="rotate(-90 112.5 93.5)">D</text>
<text x="190" y="90.9" transform="rotate(-90 190 90.9)">1</text>
<text x="233.5" y="95.8">Gain = 100V/V</text>
<text x="77.7" y="101">G</text>
<text x="83.3" y="107.4" transform="rotate(-90 83.3 107.4)">S</text>
<text x="91.1" y="105.9" transform="rotate(-90 91.1 105.9)">2</text>
<text x="102.5" y="105.9" transform="rotate(-90 102.5 105.9)">2</text>
<text x="127.4" y="102.3">G</text>
<text x="190" y="103.4" transform="rotate(-90 190 103.4)">2</text>
<text x="220.3" y="103.6">3</text>
<text x="242.9" y="103.6">4 R51</text>
<text x="267.7" y="104.7">Tx_Link_V+</text>
<text x="112.5" y="108.7" transform="rotate(-90 112.5 108.7)">S</text>
<text x="220.3" y="108.7">1</text>
<text x="220.3" y="113.7">2</text>
<text x="242.9" y="108.7">5 R53</text>
<text x="242.9" y="113.7">6 R54</text>
<text x="267.7" y="109.8">Tx_Link_V</text>
<text x="26.2" y="140">Tx_2.5V</text>
<text x="87.3" y="141.2">Tx_Link_V</text>
<text x="139.3" y="141.2">Tx_Link_V</text>
<text x="202.5" y="140">Tx_2.5V</text>
<text x="43.9" y="153.1">1</text>
<text x="66.5" y="153.1">6</text>
<text x="172.1" y="153.1">6</text>
<text x="194.6" y="153.1">1</text>
<text x="43.9" y="158.2">2</text>
<text x="66.5" y="158.2">5</text>
<text x="112.7" y="160.5" transform="rotate(-90 112.7 160.5)">1</text>
<text x="115.2" y="160.5" transform="rotate(-90 115.2 160.5)">2</text>
<text x="117.7" y="160.5" transform="rotate(-90 117.7 160.5)">3</text>
<text x="172.1" y="158.2">5</text>
<text x="194.6" y="158.2">2</text>
<text x="43.9" y="163.2">3</text>
<text x="66.5" y="163.2">4</text>
<text x="172.1" y="163.2">4</text>
<text x="194.6" y="163.2">3</text>
<text x="117.3" y="183.5">1</text>
<text x="117.3" y="186.1">2</text>
<text x="223.3" y="186.2">Title</text>
<text x="81.7" y="192.4">1</text>
<text x="81.7" y="195">2</text>
<text x="81.7" y="197.5">3</text>
<text x="155.6" y="192.4">1</text>
<text x="155.6" y="195">2</text>
<text x="155.6" y="197.5">3</text>
<text x="223.3" y="196.4">Size</text>
<text x="236" y="196.4">Document name</text>
<text x="284.2" y="196.4">Rev</text>
<text x="223.3" y="206.5">Date :</text>
<text x="233.5" y="206.5">Tuesday, November 26, 2019</text>
<text x="271.5" y="206.5">Sheet</text>
<text x="281.7" y="206.5">5</text>
<text x="291.8" y="206.5">9</text>
</g>
<g font-size="2.3" fill="#f00">
<text x="247.4" y="19.6">ISD_DET [4]</text>
<text x="152.8" y="34.9">Back_Tel_IN</text>
<text x="277.9" y="36.1">Back_Tel [4]</text>
<text x="54.6" y="102.1">[4] V_CON1</text>
<text x="133.2" y="103.4">V_CON2 [4]</text>
<text x="270.3" y="114.8">Tx_Current [4]</text>
<text x="72.4" y="159.3">Tx_Data [4]</text>
<text x="151" y="159.3">[4] Tx_Data_B</text>
<text x="20.3" y="168.1">[4] Carrier_IN</text>
<text x="209.4" y="169.4">Carrier_IN_B</text>
<text x="224.3" y="169.4">[4]</text>
<text x="107.1" y="201.1">Back_Tel_IN</text>
</g>
<g font-size="2.3" fill="#000080">
<text x="270.5" y="25">R39</text>
<text x="270.5" y="28">100K</text>
<text x="8.9" y="31.3">CON48</text>
<text x="8.9" y="33.1">Header/2.54mm/1x3P</text>
<text x="34.3" y="33.8">L7</text>
<text x="59.7" y="33.8">U14</text>
<text x="124.4" y="35.1">R43</text>
<text x="168.8" y="31.3">R40</text>
<text x="168.8" y="33.8">0R</text>
<text x="184" y="31.3">C31</text>
<text x="197.9" y="31.3">R41</text>
<text x="197.9" y="33.8">0R</text>
<text x="227.1" y="31.3">R42</text>
<text x="227.1" y="33.8">0R</text>
<text x="255" y="31.3">C32</text>
<text x="34.3" y="36.4">LQM18PN2R2MGHD</text>
<text x="59.7" y="36.4">TPS61099YFF</text>
<text x="124.4" y="37.7">RL0816S-1R0-F</text>
<text x="184" y="41.7">1uF</text>
<text x="209.4" y="38.9">D1</text>
<text x="209.4" y="41.5">PMEG2010BELD</text>
<text x="255" y="41.7">10pF</text>
<text x="92.7" y="46.5">R44</text>
<text x="105.3" y="42.7">C33</text>
<text x="105.3" y="47.8">10uF</text>
<text x="120.6" y="42.7">C34</text>
<text x="120.6" y="47.8">10uF</text>
<text x="196.9" y="45.3">D2</text>
<text x="239.8" y="44">R45</text>
<text x="239.8" y="47">10K</text>
<text x="252.8" y="45.3">C35</text>
<text x="270.5" y="42.7">R46</text>
<text x="270.5" y="45.8">100K</text>
<text x="35.6" y="49.1">C36</text>
<text x="92.7" y="49.1">1M</text>
<text x="196.9" y="48.3">PMEG2010BELD</text>
<text x="252.8" y="48.3">10pF</text>
<text x="35.6" y="54.2">10uF</text>
<text x="64.7" y="74.5">CON49</text>
<text x="21.6" y="80.8">R50</text>
<text x="21.6" y="83.4">220K</text>
<text x="29.2" y="83.4">3362P-1-204LF</text>
<text x="45.7" y="80.8">RP2</text>
<text x="76.2" y="78.3">R47</text>
<text x="76.2" y="80.8">402K</text>
<text x="90.1" y="78.3">R48</text>
<text x="90.1" y="80.8">806K</text>
<text x="119.3" y="78.3">R49</text>
<text x="119.3" y="80.8">1.5M</text>
<text x="96.5" y="94.8">CON50</text>
<text x="107.9" y="94.8">CON51</text>
<text x="124.4" y="95.5">Q5</text>
<text x="196.7" y="92.2">CON52</text>
<text x="67.3" y="98.6">DMN2400UFB4</text>
<text x="80" y="96">Q4</text>
<text x="123.1" y="98.6">DMN2400UFB4</text>
<text x="223.3" y="98.6">U15</text>
<text x="223.3" y="101.1">INA214</text>
<text x="189.1" y="107.5">C37</text>
<text x="257.6" y="103.7">0R</text>
<text x="190.3" y="112.5">1uF</text>
<text x="203" y="108.7">R52</text>
<text x="215.7" y="108.7">0R</text>
<text x="257.6" y="108.7">0R</text>
<text x="257.6" y="113.8">0R</text>
<text x="47" y="148.1">U16</text>
<text x="116.5" y="148.3">CON53</text>
<text x="188.6" y="148.1">U17</text>
<text x="25.4" y="151.9">C38</text>
<text x="47" y="150.6">74AXP1T125GSH</text>
<text x="93.9" y="151.9">C39</text>
<text x="102.5" y="151.4">Header/2.54mm/1x3P</text>
<text x="137.8" y="151.9">C40</text>
<text x="174.6" y="150.6">74AXP1T125GSH</text>
<text x="208.1" y="151.9">C41</text>
<text x="25.4" y="157">1uF</text>
<text x="93.9" y="157">1uF</text>
<text x="139.3" y="157">1uF</text>
<text x="207.8" y="157">1uF</text>
<text x="73.6" y="164.6">R55</text>
<text x="73.6" y="167.1">0R</text>
<text x="91.4" y="164.6">R56</text>
<text x="91.4" y="167.1">0R</text>
<text x="140.9" y="164.6">R57</text>
<text x="140.9" y="167.1">0R</text>
<text x="158.6" y="164.6">R58</text>
<text x="158.6" y="167.1">0R</text>
<text x="71.1" y="179.8">C42</text>
<text x="78.7" y="179.8">JR300</text>
<text x="87.6" y="179.8">C43</text>
<text x="95.2" y="179.8">JR300</text>
<text x="110.4" y="178.5">CON54</text>
<text x="138.3" y="179.8">C44</text>
<text x="145.9" y="179.8">JR300</text>
<text x="154.8" y="179.8">C45</text>
<text x="162.4" y="179.8">JR300</text>
<text x="110.4" y="181.1">Header/2.54mm/1x2P</text>
<text x="74.9" y="187.4">CON55</text>
<text x="74.9" y="190">Header/2.54mm/1x3P</text>
<text x="158.6" y="187.4">CON56</text>
<text x="158.6" y="190">Header/2.54mm/1x3P</text>
</g>
<g font-size="2.3" fill="#004080">
<text x="60.9" y="40.4">SW</text>
<text x="67.3" y="40.4">VOUT</text>
<text x="60.9" y="45.5">VIN</text>
<text x="70.7" y="45.5">FB</text>
<text x="60.9" y="50.6">EN</text>
<text x="68.5" y="50.6">GND</text>
<text x="224.6" y="105.2">VCC</text>
<text x="236.2" y="105.2">IN+</text>
<text x="224.6" y="110.3">REF</text>
<text x="236.8" y="110.3">IN-</text>
<text x="224.6" y="115.3">GND</text>
<text x="235" y="115.3">OUT</text>
<text x="48.2" y="154.7">VCCI</text>
<text x="56.9" y="154.7">VCCO</text>
<text x="176.4" y="154.7">VCCO</text>
<text x="186.1" y="154.7">VCCI</text>
<text x="48.2" y="159.8">GND</text>
<text x="60.2" y="159.8">OE</text>
<text x="176.4" y="159.8">OE</text>
<text x="186.5" y="159.8">GND</text>
<text x="48.2" y="164.8">A</text>
<text x="62" y="164.8">Y</text>
<text x="176.4" y="164.8">Y</text>
<text x="190.1" y="164.8">A</text>
</g>
<g font-size="2">
<text x="31.7" y="1.9">5</text>
<text x="90" y="1.9">4</text>
<text x="148.3" y="1.9">3</text>
<text x="206.6" y="1.9">2</text>
<text x="264.9" y="1.9">1</text>
<text x=".7" y="29.7">D</text>
<text x="294.7" y="29.7">D</text>
<text x=".7" y="80.9">C</text>
<text x="294.7" y="80.9">C</text>
<text x=".7" y="132.1">B</text>
<text x="294.7" y="132.1">B</text>
<text x=".7" y="183.2">A</text>
<text x="294.7" y="183.2">A</text>
<text x="31.7" y="209.1">5</text>
<text x="90" y="209.1">4</text>
<text x="148.3" y="209.1">3</text>
<text x="206.6" y="209.1">2</text>
<text x="264.9" y="209.1">1</text>
<text x="286.7" y="206.3">of</text>
</g>
</svg>
